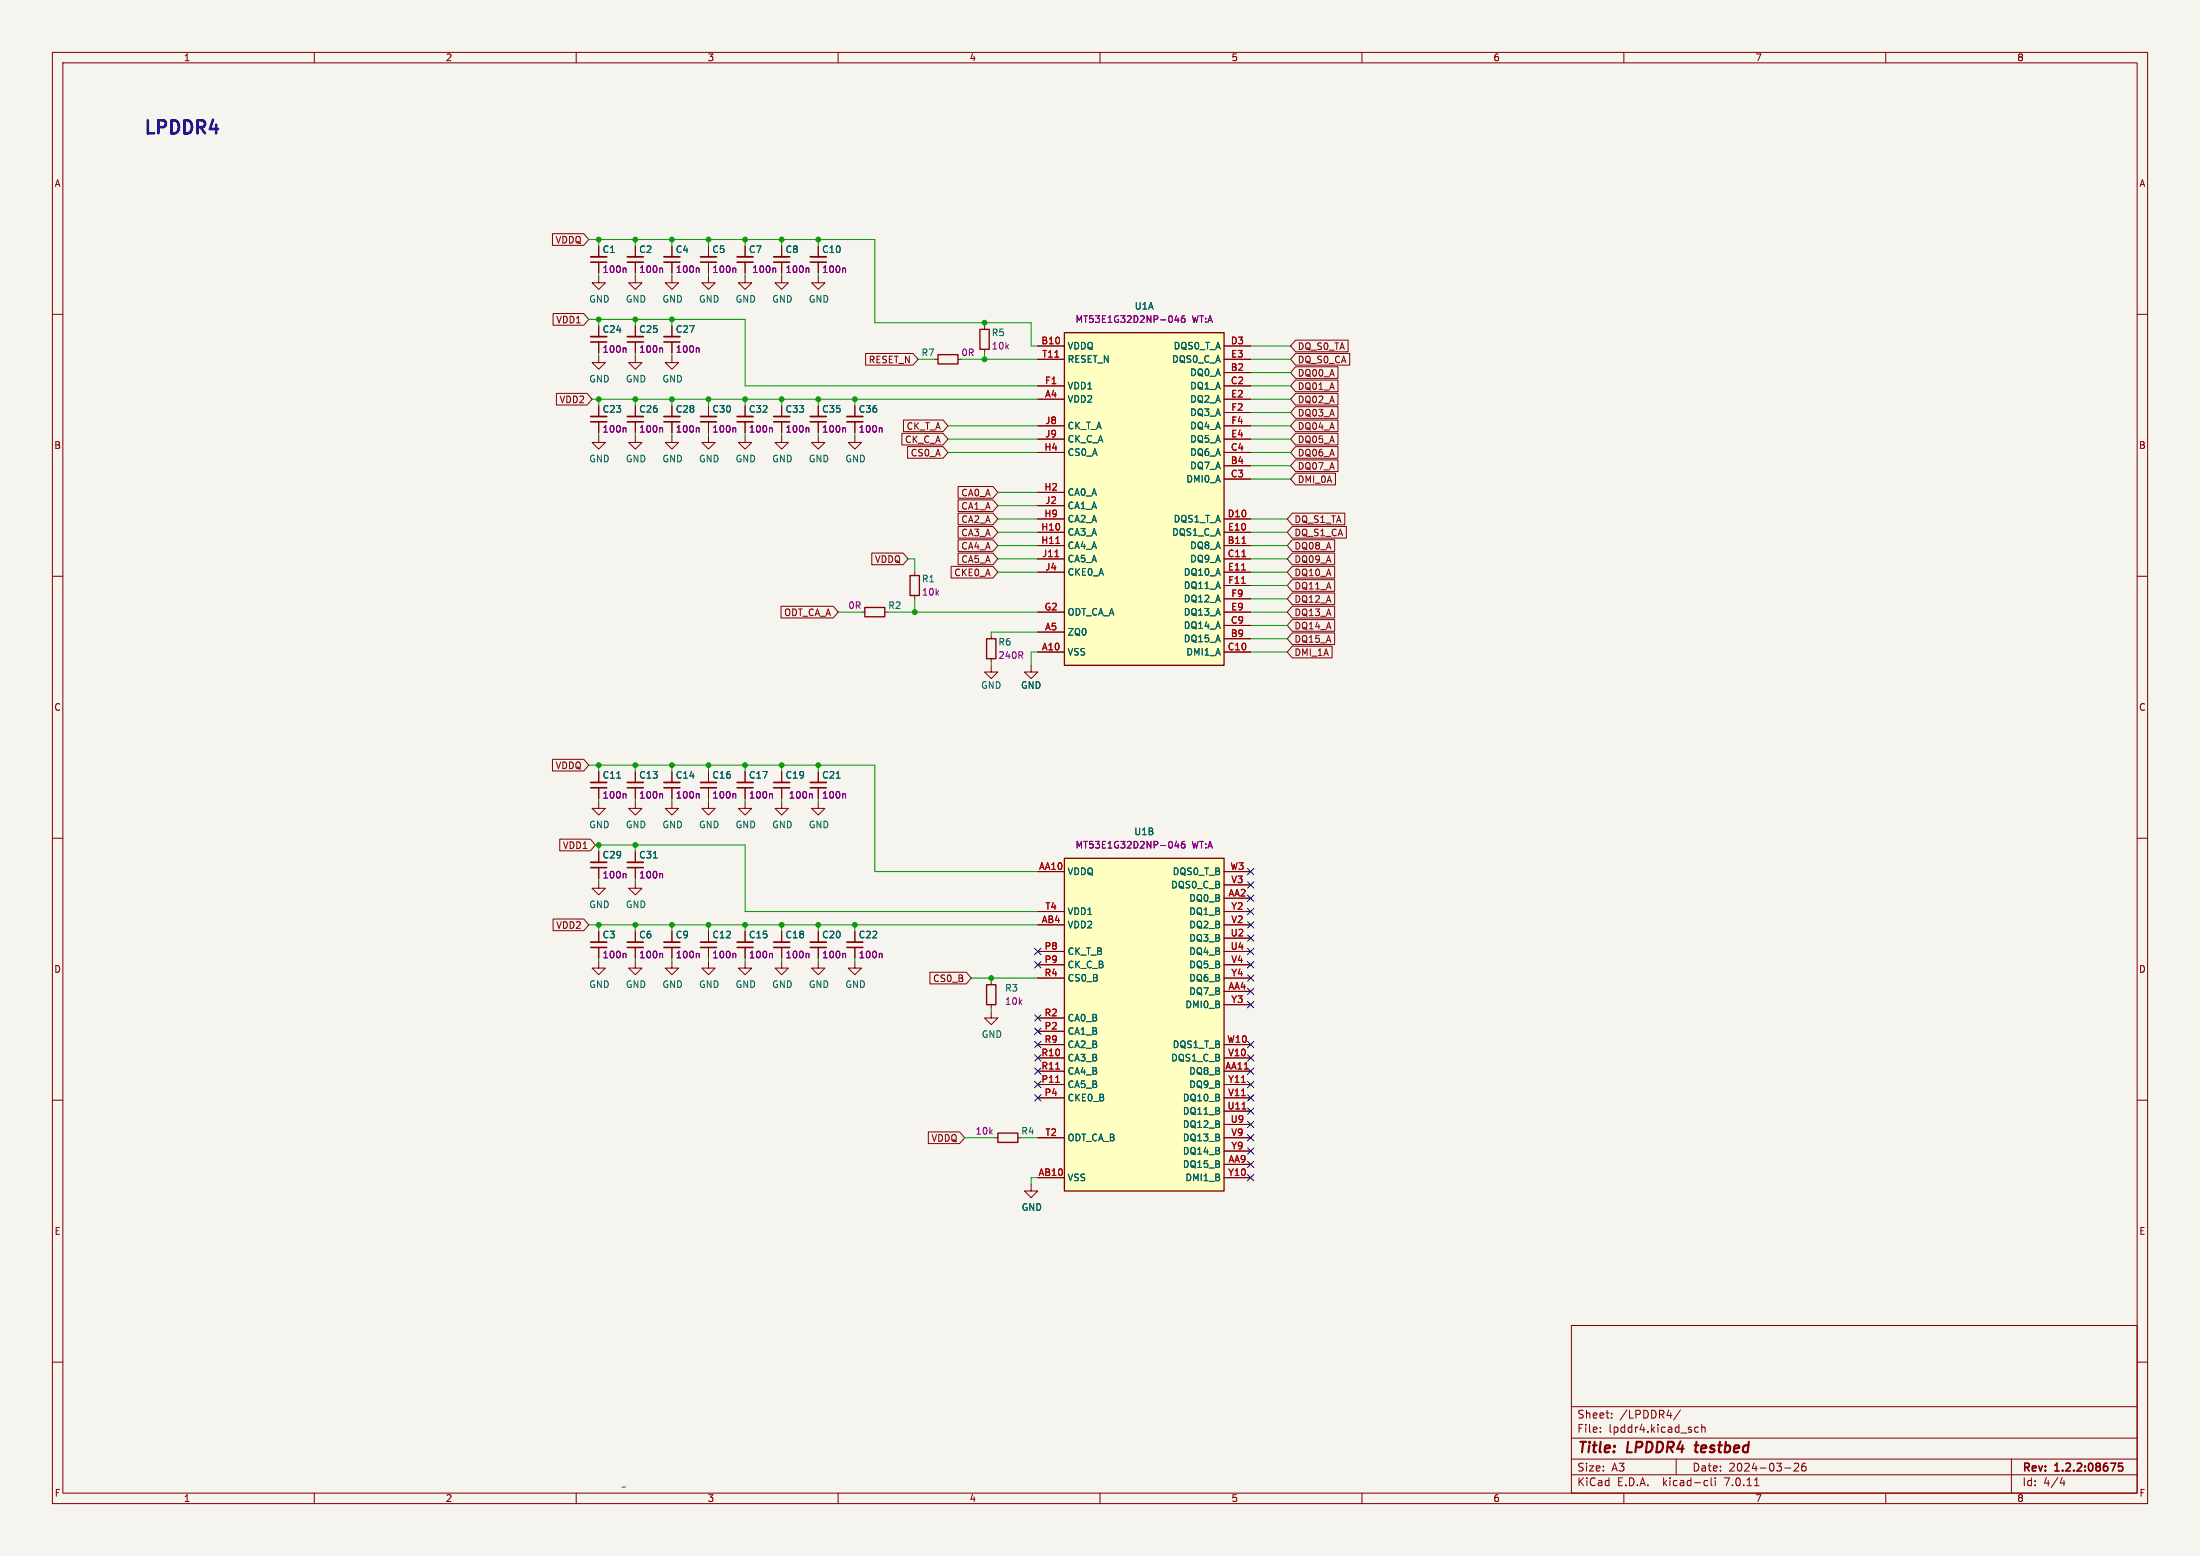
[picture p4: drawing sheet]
<svg xmlns="http://www.w3.org/2000/svg" width="420mm" height="297mm" viewBox="0 0 420 297" stroke-linecap="round" stroke-linejoin="round" font-family="sans-serif">
<path d="M0 0h420v297h-420z" fill="#f5f4ef" stroke="#f5f4ef" stroke-width=".19"/>
<g fill="none" stroke="#840000" stroke-width=".19">
<path d="M10 10h400v277h-400zM12 12h396v273h-396zM60 10v2M110 10v2M160 10v2M210 10v2M260 10v2M310 10v2M360 10v2M10 60h2M105.5 44.6h5.9l1 1.1-1 1.1h-5.9zM105.6 59.8h5.8l1 1.2-1 1.1h-5.8z"/>
<path d="M114.3 52.7v1.3h1.3l-1.3 1.2-1.3-1.2h1.3M114.3 47v2M114.3 50v2.1M121.3 52.7v1.3h1.3l-1.3 1.2-1.3-1.2h1.3M121.3 47v2M121.3 50v2.1M128.3 52.7v1.3h1.2l-1.2 1.2-1.3-1.2h1.3M128.3 47v2M128.3 50v2.1M135.3 52.7v1.3h1.2l-1.2 1.2-1.3-1.2h1.3M135.3 47v2M135.3 50v2.1"/>
<path d="M142.2 52.7v1.3h1.3l-1.3 1.2-1.2-1.2h1.2M142.2 47v2M142.2 50v2.1M149.2 52.7v1.3h1.3l-1.3 1.2-1.2-1.2h1.2M149.2 47v2M149.2 50v2.1M156.2 52.7v1.3h1.3l-1.3 1.2-1.3-1.2h1.3M156.2 47v2M156.2 50v2.1M408 60h2M106.2 75.1h5.9l.9 1.1-.9 1.1h-5.9zM114.3 67.9v1.3h1.3l-1.3 1.3-1.3-1.3h1.3"/>
<path d="M114.3 62.2v2.1M114.3 65.3v2M114.3 77.5v2M121.3 67.9v1.3h1.3l-1.3 1.3-1.3-1.3h1.3M121.3 62.2v2.1M121.3 65.3v2M121.3 77.5v2M128.3 67.9v1.3h1.2l-1.2 1.3-1.3-1.3h1.3M128.3 62.2v2.1M128.3 65.3v2M128.3 77.5v2M135.3 77.5v2"/>
<path d="M142.2 77.5v2M149.2 77.5v2M156.2 77.5v2M163.2 77.5v2M165.2 67.5h9.1l1 1.1-1 1.1h-9.1zM178.4 68.6h.7M182.9 68.6h.6M188 62.2v.7M188 66.7v.6M198.1 68.6h5.1M198.1 76.2h5.1M198.1 66h5.1"/>
<path d="M198.1 73.7h5.1M233.7 68.6h5.1M233.7 76.2h5.1M233.7 66h5.1M233.7 71.1h5.1M233.7 73.7h5.1M233.7 78.7h5.1M247.3 72.5h8.1v2.3h-8.1l-.9-1.1zM247.3 64.9h10.1v2.3h-10.1l-.9-1.2zM247.3 67.5h10.4v2.2h-10.4l-.9-1.1zM247.3 77.6h8.1v2.3h-8.1l-.9-1.2zM247.3 75.1h8.1v2.2h-8.1l-.9-1.1z"/>
<path d="M247.3 70h8.1v2.2h-8.1l-.9-1.1zM114.3 83.2v1.3h1.3l-1.3 1.2-1.3-1.2h1.3M114.3 80.5v2.1M121.3 83.2v1.3h1.3l-1.3 1.2-1.3-1.2h1.3M121.3 80.5v2.1M128.3 83.2v1.3h1.2l-1.2 1.2-1.3-1.2h1.3M128.3 80.5v2.1M135.3 83.2v1.3h1.2l-1.2 1.2-1.3-1.2h1.3M135.3 80.5v2.1M142.2 83.2v1.3h1.3l-1.3 1.2-1.2-1.2h1.2M142.2 80.5v2.1M149.2 83.2v1.3h1.3l-1.3 1.2-1.2-1.2h1.2"/>
<path d="M149.2 80.5v2.1M156.2 83.2v1.3h1.3l-1.3 1.2-1.3-1.2h1.3M156.2 80.5v2.1M163.2 83.2v1.3h1.3l-1.3 1.2-1.3-1.2h1.3M163.2 80.5v2.1M172.2 82.7h7.8l1 1.1-1 1.1h-7.8zM172.5 80.2h7.5l1 1.1-1 1.1h-7.5zM173.3 85.2h6.7l1 1.2-1 1.1h-6.7zM182.9 92.9h6.6l1 1.1-1 1.1h-6.6zM182.9 95.4h6.6l1 1.1-1 1.1h-6.6zM182.9 97.9h6.6l1 1.2-1 1.1h-6.6zM198.1 86.4h5.1"/>
<path d="M198.1 99.1h5.1M198.1 83.8h5.1M198.1 81.3h5.1M198.1 94h5.1M198.1 96.5h5.1M233.7 88.9h5.1M233.7 91.4h5.1M233.7 86.4h5.1M233.7 99.1h5.1M233.7 83.8h5.1M233.7 81.3h5.1M246.7 97.9h10v2.3h-10l-1-1.1z"/>
<path d="M247.3 85.2h8.1v2.3h-8.1l-.9-1.1zM247.3 90.3h7.6v2.3h-7.6l-.9-1.2zM247.3 80.2h8.1v2.2h-8.1l-.9-1.1zM247.3 87.8h8.1v2.2h-8.1l-.9-1.1zM247.3 82.7h8.1v2.2h-8.1l-.9-1.1zM10 110h2M149.1 115.7h10l.9 1.1-.9 1.2h-10zM164.5 116.8h.6M166.4 105.6h6l1 1.1-1 1.1h-6zM168.9 116.8h.6M174.6 109.2v.7M174.6 113.7v.6"/>
<path d="M181.6 108.1h7.9l1 1.1-1 1.1h-7.9zM182.9 105.6h6.6l1 1.1-1 1.1h-6.6zM182.9 100.5h6.6l1 1.1-1 1.1h-6.6zM182.9 103h6.6l1 1.1-1 1.2h-6.6zM198.1 116.8h5.1M198.1 104.1h5.1M198.1 106.7h5.1M198.1 101.6h5.1M198.1 109.2h5.1M233.7 116.8h5.1M233.7 104.1h5.1M233.7 106.7h5.1"/>
<path d="M233.7 119.4h5.1M233.7 101.6h5.1M233.7 109.2h5.1M233.7 111.8h5.1M233.7 114.3h5.1M246.7 115.7h8.1v2.3h-8.1l-1-1.2zM246.7 110.6h8.1v2.3h-8.1l-1-1.1zM246.7 113.2h8.1v2.2h-8.1l-1-1.1zM246.7 118.3h8.1v2.2h-8.1l-1-1.1zM246.7 100.5h10.3v2.2h-10.3l-1-1.1zM246.7 103h8.1v2.3h-8.1l-1-1.2zM246.7 108.1h8.1v2.2h-8.1l-1-1.1z"/>
<path d="M246.7 105.6h8.1v2.2h-8.1l-1-1.1zM408 110h2M189.2 127v1.3h-1.2l1.2 1.2 1.3-1.2h-1.3M189.2 121.3v.6M189.2 125.7v.7M196.8 127v1.3h1.3l-1.3 1.2-1.2-1.2h1.2M198.1 124.5h5.1M198.1 120.7h5.1M233.7 124.5h5.1M233.7 121.9h5.1M246.7 120.8h8.1v2.2h-8.1l-1-1.1zM246.7 123.3h7.6v2.3h-7.6l-1-1.1z"/>
<path d="M10 160h2M105.5 144.9h5.9l1 1.2-1 1.1h-5.9zM114.3 153v1.3h1.3l-1.3 1.3-1.3-1.3h1.3M114.3 147.3v2.1M114.3 150.4v2M121.3 153v1.3h1.3l-1.3 1.3-1.3-1.3h1.3M121.3 147.3v2.1M121.3 150.4v2M128.3 153v1.3h1.2l-1.2 1.3-1.3-1.3h1.3M128.3 147.3v2.1M128.3 150.4v2M135.3 153v1.3h1.2l-1.2 1.3-1.3-1.3h1.3"/>
<path d="M135.3 147.3v2.1M135.3 150.4v2M142.2 153v1.3h1.3l-1.3 1.3-1.2-1.3h1.2M142.2 147.3v2.1M142.2 150.4v2M149.2 153v1.3h1.3l-1.3 1.3-1.2-1.3h1.2M149.2 147.3v2.1M149.2 150.4v2M156.2 153v1.3h1.3l-1.3 1.3-1.3-1.3h1.3M156.2 147.3v2.1M156.2 150.4v2M408 160h2"/>
<path d="M105.6 175.4h5.8l1 1.1-1 1.1h-5.8zM106.9 160.2h5.8l1 1.1-1 1.1h-5.8zM114.3 168.3v1.2h1.3l-1.3 1.3-1.3-1.3h1.3M114.3 162.6v2M114.3 165.6v2M114.3 177.8v2M121.3 168.3v1.2h1.3l-1.3 1.3-1.3-1.3h1.3M121.3 162.6v2M121.3 165.6v2M121.3 177.8v2M128.3 177.8v2M135.3 177.8v2"/>
<path d="M142.2 177.8v2M149.2 177.8v2M156.2 177.8v2M163.2 177.8v2M198.1 166.4h5.1M198.1 176.5h5.1M198.1 174h5.1M233.7 166.4h5.1M233.7 171.5h5.1M233.7 176.5h5.1M233.7 174h5.1M233.7 179.1h5.1"/>
<path d="M233.7 168.9h5.1M114.3 183.5v1.3h1.3l-1.3 1.3-1.3-1.3h1.3M114.3 180.8v2.1M121.3 183.5v1.3h1.3l-1.3 1.3-1.3-1.3h1.3M121.3 180.8v2.1M128.3 183.5v1.3h1.2l-1.2 1.3-1.3-1.3h1.3M128.3 180.8v2.1M135.3 183.5v1.3h1.2l-1.2 1.3-1.3-1.3h1.3M135.3 180.8v2.1M142.2 183.5v1.3h1.3l-1.3 1.3-1.2-1.3h1.2M142.2 180.8v2.1M149.2 183.5v1.3h1.3l-1.3 1.3-1.2-1.3h1.2"/>
<path d="M149.2 180.8v2.1M156.2 183.5v1.3h1.3l-1.3 1.3-1.3-1.3h1.3M156.2 180.8v2.1M163.2 183.5v1.3h1.3l-1.3 1.3-1.3-1.3h1.3M163.2 180.8v2.1M177.5 185.6h7l.9 1.1-.9 1.1h-7zM189.2 193v1.3h1.3l-1.3 1.3-1.2-1.3h1.2M189.2 187.3v.7M189.2 191.8v.6M198.1 196.9h5.1M198.1 181.6h5.1M198.1 184.2h5.1"/>
<path d="M198.1 194.3h5.1M198.1 186.7h5.1M198.1 199.4h5.1M233.7 189.2h5.1M233.7 181.6h5.1M233.7 184.2h5.1M233.7 186.7h5.1M233.7 199.4h5.1M233.7 191.8h5.1M10 210h2M177.2 216.1h6l.9 1.1-.9 1.1h-6zM189.9 217.2h.6"/>
<path d="M194.3 217.2h.6M198.1 217.2h5.1M198.1 204.5h5.1M198.1 207h5.1M198.1 209.6h5.1M198.1 201.9h5.1M233.7 217.2h5.1M233.7 204.5h5.1M233.7 207h5.1M233.7 209.6h5.1M233.7 201.9h5.1M233.7 212.1h5.1"/>
<path d="M233.7 214.6h5.1M233.7 219.7h5.1M408 210h2M196.8 226.1v1.2h1.3l-1.3 1.3-1.2-1.3h1.2M198.1 224.8h5.1M233.7 222.2h5.1M233.7 224.8h5.1M10 260h2M300 253h108v32h-108zM408 260h2M300 278.5h108M300 274.5h108"/>
<path d="M300 268.5h108M305.5 273.2v.2M305.5 272.5v.1M307.7 270.5v.2M307.7 269.8v.1M320 278.5v3M320.8 269.1l-1.3 1.9M324.2 272.5l-.4-.1-.3 .3 .2 .6h.5M324.9 272.5l.2-.1 .3 .1 .1 .9M324.9 271.9v1.5M342.5 279.4l.6-.1 .2 .1 .1 .3-1 1.1h1M344.7 279.3a.59 .59 0 0 0-.8 .6v.6l.2 .2 .4 .1 .2-.2 .1-.5-.1-.2h-.5l-.3 .2"/>
<path d="M384 278.5v6.5M60 285v2M110 285v2M160 285v2M210 285v2M260 285v2M300 281.5h108M310 285v2M325.6 282.6l.4 .1M326 283.5l-.4 .1M326.7 282.1v1.3l.2 .2M327.4 282.1v.1"/>
<path d="M327.4 282.6v1M334.9 283.6h.9M340.7 280.2h1.2M360 285v2M393.7 282l-.4 1.1h.9M394 282.6v1"/>
</g>
<g fill="none" stroke="#840000" stroke-width=".3">
<path d="M112.8 50h3M119.8 50h3M126.7 50h3.1M133.7 50h3.1M140.7 50h3.1M147.7 50h3M154.7 50h3M112.8 65.3h3M119.8 65.3h3M126.7 65.3h3.1M112.8 80.5h3M119.8 80.5h3"/>
<path d="M126.7 80.5h3.1M133.7 80.5h3.1M140.7 80.5h3.1M147.7 80.5h3M154.7 80.5h3M161.7 80.5h3M112.8 150.4h3M119.8 150.4h3M126.7 150.4h3.1M133.7 150.4h3.1M140.7 150.4h3.1M147.7 150.4h3"/>
<path d="M154.7 150.4h3M112.8 165.6h3M119.8 165.6h3M112.8 180.8h3M119.8 180.8h3M126.7 180.8h3.1M133.7 180.8h3.1M140.7 180.8h3.1M147.7 180.8h3M154.7 180.8h3M161.7 180.8h3M405.2 279.3h-.7l-.1 .7 .2-.1h.5l.2 .2-.1 .5-.2 .2-.6-.2"/>
</g>
<path d="M323.5 275.9h.8M323.9 275.2l-.2 1.7 .2 .3" fill="none" stroke="#840000" stroke-width=".4"/>
<g fill="none" stroke="#840000" stroke-width=".33">
<path d="M112.8 49h3M119.8 49h3M126.7 49h3.1M133.7 49h3.1M140.7 49h3.1M147.7 49h3M154.7 49h3M112.8 64.3h3M112.8 79.5h3M119.8 64.3h3M119.8 79.5h3M126.7 64.3h3.1"/>
<path d="M126.7 79.5h3.1M133.7 79.5h3.1M140.7 79.5h3.1M147.7 79.5h3M154.7 79.5h3M161.7 79.5h3M112.8 149.4h3M119.8 149.4h3M126.7 149.4h3.1M133.7 149.4h3.1M140.7 149.4h3.1M147.7 149.4h3"/>
<path d="M154.7 149.4h3M112.8 179.8h3M112.8 164.6h3M119.8 179.8h3M119.8 164.6h3M126.7 179.8h3.1M133.7 179.8h3.1M140.7 179.8h3.1M147.7 179.8h3M154.7 179.8h3M161.7 179.8h3"/>
</g>
<g fill="none" stroke="#840084" stroke-width=".19">
<path d="M119.3 51.2l.2 .1v.7M126.3 51.2l.2 .1v.7M133.3 51.2l.2 .1v.7M140.3 51.2l.2 .1v.7M147.9 51.2l.2 .1v.7M154.3 51.2l.1 .1v.7M161.2 51.2l.2 .1v.7M119.3 66.4l.2 .2v.7M126.3 66.4l.2 .2v.7M133.3 66.4l.2 .2v.7M224.6 60.2l-.3 .9h.8M224.9 60.7v.8"/>
<path d="M226.1 60.3h-.3a.86 .86 0 0 0 0 1.2l.4-.1v-.4l-.2-.2h-.4l-.1 .2M119.3 81.6l.2 .2v.7M126.3 81.6l.2 .2v.7M133.3 81.6l.2 .2v.7M140.3 81.6l.2 .2v.7M147.3 81.6l.1 .2v.7M154.3 81.6l.1 .2v.7M161.2 81.6l.2 .2v.7M168.2 81.6l.2 .2v.7M119.3 151.5l.2 .2v.6M126.3 151.5l.2 .2v.6M133.3 151.5l.2 .2v.6"/>
<path d="M140.3 151.5l.2 .2v.6M147.3 151.5l.1 .2v.6M154.9 151.5l.2 .2v.6M161.2 151.5l.2 .2v.6M119.3 166.7l.2 .2v.7M126.3 166.7l.2 .2v.7M224.6 160.5l-.3 .9h.8M224.9 161v.9M226.1 160.6l-.3 .1a.86 .86 0 0 0 0 1.2l.4-.2v-.4l-.2-.2h-.2l-.3 .2M119.3 182l.2 .2v.6M126.3 182l.2 .2v.6M133.3 182l.2 .2v.6"/>
<path d="M140.3 182l.2 .2v.6M147.3 182l.1 .2v.6M154.3 182l.1 .2v.6M161.2 182l.2 .2v.6M168.2 182l.2 .2v.6"/>
</g>
<path d="M117.8 148.5h.7M159.7 148.5h.7M124.7 163.8h.8" fill="none" stroke="#006464" stroke-width=".19"/>
<path d="M179.1 67.7h3.8v1.8h-3.8zM187.1 62.9h1.7v3.8h-1.7zM203.2 63.5h30.5v63.5h-30.5zM165.1 116h3.8v1.7h-3.8zM173.7 109.9h1.8v3.8h-1.8zM188.3 121.9h1.8v3.8h-1.8zM203.2 163.8h30.5v63.5h-30.5zM188.3 188h1.8v3.8h-1.8zM190.5 216.3h3.8v1.8h-3.8z" fill="none" stroke="#840000" stroke-width=".25"/>
<g fill="#ffffc2" stroke="#ffffc2" stroke-width=".19">
<path d="M203.2 163.8h30.5v63.5h-30.5z"/>
<path d="M203.2 63.5h30.5v63.5h-30.5z"/>
</g>
<path d="M201.4 106.3h.7M201.6 103.7h.7M237 111.3h.7M237 108.8h.8M237.1 103.7h.7M237.1 106.3h.7M201.5 206.6h.8M201.5 204.1h.8M237.1 211.7h.8" fill="none" stroke="#a90000" stroke-width=".19"/>
<path d="M118.7 283.8h.7" fill="none" stroke="#0000c2" stroke-width=".19"/>
<g fill="none" stroke="#009600" stroke-width=".19">
<path d="M112.4 45.7h54.6v15.9h29.8v4.4h1.3M114.3 45.7v1.3M114.3 52.1v.6M121.3 45.7v1.3M121.3 52.1v.6M128.3 45.7v1.3M128.3 52.1v.6M135.3 45.7v1.3M135.3 52.1v.6M142.2 45.7v1.3M142.2 52.1v.6M149.2 45.7v1.3"/>
<path d="M149.2 52.1v.6M156.2 45.7v1.3M156.2 52.1v.6M112.4 61h29.8v12.7h55.9M113 76.2h85.1M114.3 61v1.2M114.3 67.3v.6M114.3 76.2v1.3M121.3 61v1.2M121.3 67.3v.6M121.3 76.2v1.3M128.3 61v1.2"/>
<path d="M128.3 67.3v.6M128.3 76.2v1.3M135.3 76.2v1.3M142.2 76.2v1.3M149.2 76.2v1.3M156.2 76.2v1.3M163.2 76.2v1.3M175.3 68.6h3.1M183.5 68.6h14.6M188 61.6v.6M188 67.3v1.3M238.8 76.2h7.6"/>
<path d="M238.8 73.7h7.6M238.8 78.7h7.6M238.8 68.6h7.6M238.8 66h7.6M238.8 71.1h7.6M114.3 82.6v.6M121.3 82.6v.6M128.3 82.6v.6M135.3 82.6v.6M142.2 82.6v.6M149.2 82.6v.6M156.2 82.6v.6"/>
<path d="M163.2 82.6v.6M181 83.8h17.1M181 86.4h17.1M181 81.3h17.1M190.5 99.1h7.6M190.5 94h7.6M190.5 96.5h7.6M238.8 91.4h7.6M238.8 99.1h6.9M238.8 83.8h7.6M238.8 88.9h7.6M238.8 86.4h7.6"/>
<path d="M238.8 81.3h7.6M160 116.8h4.5M169.5 116.8h28.6M173.4 106.7h1.2v2.5M174.6 114.3v2.5M190.5 104.1h7.6M190.5 101.6h7.6M190.5 106.7h7.6M190.5 109.2h7.6M238.8 104.1h6.9M238.8 101.6h6.9M238.8 106.7h6.9"/>
<path d="M238.8 116.8h6.9M238.8 109.2h6.9M238.8 119.4h6.9M238.8 114.3h6.9M238.8 111.8h6.9M189.2 126.4v.6M198.1 124.5h-1.3v2.5M198.1 120.7h-8.9v.6M238.8 124.5h6.9M238.8 121.9h6.9M112.4 146.1h54.6v20.3h31.1M114.3 146.1v1.2"/>
<path d="M114.3 152.4v.6M121.3 146.1v1.2M121.3 152.4v.6M128.3 146.1v1.2M128.3 152.4v.6M135.3 146.1v1.2M135.3 152.4v.6M142.2 146.1v1.2M142.2 152.4v.6M149.2 146.1v1.2M149.2 152.4v.6M156.2 146.1v1.2"/>
<path d="M156.2 152.4v.6M112.4 176.5h85.7M113.7 161.3h28.5v12.7h55.9M114.3 161.3v1.3M114.3 167.6v.7M114.3 176.5v1.3M121.3 161.3v1.3M121.3 167.6v.7M121.3 176.5v1.3M128.3 176.5v1.3M135.3 176.5v1.3M142.2 176.5v1.3"/>
<path d="M149.2 176.5v1.3M156.2 176.5v1.3M163.2 176.5v1.3M114.3 182.9v.6M121.3 182.9v.6M128.3 182.9v.6M135.3 182.9v.6M142.2 182.9v.6M149.2 182.9v.6M156.2 182.9v.6M163.2 182.9v.6M185.4 186.7h12.7"/>
<path d="M189.2 186.7v.6M189.2 192.4v.6M184.1 217.2h5.8M194.9 217.2h3.2M198.1 224.8h-1.3v1.3"/>
</g>
<g fill="none" stroke="#000084" stroke-width=".19">
<path d="M238.2 165.8l1.2 1.2M238.2 178.5l1.2 1.2M238.2 173.4l1.2 1.2M238.2 168.3l1.2 1.2M238.2 175.9l1.2 1.2M238.2 170.8l1.2 1.3M239.4 168.3l-1.2 1.2M239.4 165.8l-1.2 1.2M239.4 178.5l-1.2 1.2M239.4 173.4l-1.2 1.2M239.4 175.9l-1.2 1.2M239.4 170.8l-1.2 1.3"/>
<path d="M197.5 198.8l1.2 1.2M197.5 183.5l1.2 1.3M197.5 181l1.2 1.2M197.5 196.2l1.2 1.3M197.5 193.7l1.2 1.2M198.7 198.8l-1.2 1.2M198.7 183.5l-1.2 1.3M198.7 181l-1.2 1.2M198.7 196.2l-1.2 1.3M198.7 193.7l-1.2 1.2M238.2 183.5l1.2 1.3M238.2 186.1l1.2 1.2"/>
<path d="M238.2 188.6l1.2 1.2M238.2 198.8l1.2 1.2M238.2 181l1.2 1.2M238.2 191.2l1.2 1.2M239.4 183.5l-1.2 1.3M239.4 186.1l-1.2 1.2M239.4 188.6l-1.2 1.2M239.4 198.8l-1.2 1.2M239.4 181l-1.2 1.2M239.4 191.2l-1.2 1.2M197.5 203.9l1.2 1.2M197.5 206.4l1.2 1.2"/>
<path d="M197.5 208.9l1.2 1.3M197.5 201.3l1.2 1.2M198.7 203.9l-1.2 1.2M198.7 206.4l-1.2 1.2M198.7 208.9l-1.2 1.3M198.7 201.3l-1.2 1.2M238.2 216.6l1.2 1.2M238.2 214l1.2 1.2M238.2 211.5l1.2 1.2M238.2 219.1l1.2 1.2M238.2 203.9l1.2 1.2M238.2 208.9l1.2 1.3"/>
<path d="M238.2 206.4l1.2 1.2M238.2 201.3l1.2 1.2M239.4 216.6l-1.2 1.2M239.4 214l-1.2 1.2M239.4 211.5l-1.2 1.2M239.4 219.1l-1.2 1.2M239.4 203.9l-1.2 1.2M239.4 208.9l-1.2 1.3M239.4 206.4l-1.2 1.2M239.4 201.3l-1.2 1.2M238.2 221.6l1.2 1.3M238.2 224.2l1.2 1.2"/>
<path d="M239.4 221.6l-1.2 1.3M239.4 224.2l-1.2 1.2"/>
</g>
<g fill="#009600" stroke="#009600" stroke-width=".19">
<circle cx="142.2" cy="176.5" r=".46"/>
<circle cx="135.3" cy="176.5" r=".46"/>
<circle cx="128.3" cy="176.5" r=".46"/>
<circle cx="114.3" cy="176.5" r=".46"/>
<circle cx="121.3" cy="176.5" r=".46"/>
<circle cx="114.3" cy="161.3" r=".46"/>
<circle cx="121.3" cy="161.3" r=".46"/>
<circle cx="114.3" cy="146.1" r=".46"/>
<circle cx="121.3" cy="146.1" r=".46"/>
<circle cx="128.3" cy="146.1" r=".46"/>
<circle cx="135.3" cy="146.1" r=".46"/>
<circle cx="142.2" cy="146.1" r=".46"/>
<circle cx="149.2" cy="146.1" r=".46"/>
<circle cx="156.2" cy="146.1" r=".46"/>
<circle cx="149.2" cy="176.5" r=".46"/>
<circle cx="156.2" cy="176.5" r=".46"/>
<circle cx="163.2" cy="176.5" r=".46"/>
<circle cx="189.2" cy="186.7" r=".46"/>
<circle cx="121.3" cy="61" r=".46"/>
<circle cx="114.3" cy="61" r=".46"/>
<circle cx="114.3" cy="45.7" r=".46"/>
<circle cx="114.3" cy="76.2" r=".46"/>
<circle cx="156.2" cy="76.2" r=".46"/>
<circle cx="135.3" cy="76.2" r=".46"/>
<circle cx="142.2" cy="45.7" r=".46"/>
<circle cx="188" cy="68.6" r=".46"/>
<circle cx="188" cy="61.6" r=".46"/>
<circle cx="156.2" cy="45.7" r=".46"/>
<circle cx="163.2" cy="76.2" r=".46"/>
<circle cx="149.2" cy="45.7" r=".46"/>
<circle cx="121.3" cy="76.2" r=".46"/>
<circle cx="174.6" cy="116.8" r=".46"/>
<circle cx="149.2" cy="76.2" r=".46"/>
<circle cx="142.2" cy="76.2" r=".46"/>
<circle cx="121.3" cy="45.7" r=".46"/>
<circle cx="128.3" cy="45.7" r=".46"/>
<circle cx="128.3" cy="61" r=".46"/>
<circle cx="128.3" cy="76.2" r=".46"/>
<circle cx="135.3" cy="45.7" r=".46"/>
</g>
<text font-size="3.5" fill="#0000c2" x="27.3" y="25.8">LPDDR4</text>
<g font-size="2.8" fill="#840000">
<text x="301" y="277.9">Title:</text>
<text x="310.6" y="277.9">LPDDR4</text>
<text x="324.5" y="277.9">testbed</text>
</g>
<g font-size="2.1" fill="#840000">
<text x="301" y="273.7">File:</text>
<text x="301" y="271">Sheet:</text>
<text x="307.1" y="273.7">lpddr4.kicad_sch</text>
<text x="309.2" y="271">/LPDDR4/</text>
<text x="301" y="281.1">Size:</text>
<text x="307.6" y="281.1">A3</text>
<text x="323" y="281.1">Date:</text>
<text x="330" y="281.1">2024-03-26</text>
<text x="386" y="281.3">Rev:</text>
<text x="392.4" y="281.3">1.2.2:08675</text>
<text x="301" y="283.9">KiCad</text>
<text x="308.7" y="283.9">E.D.A.</text>
<text x="317.6" y="283.9">kicad-cli</text>
<text x="329.5" y="283.9">7.0.11</text>
<text x="386" y="283.9">Id:</text>
<text x="390.1" y="283.9">4/4</text>
</g>
<g font-size="1.8" fill="#840000">
<text x="35" y="11.9">1</text>
<text x="85" y="11.9">2</text>
<text x="135" y="11.9">3</text>
<text x="185" y="11.9">4</text>
<text x="235" y="11.9">5</text>
<text x="285" y="11.9">6</text>
<text x="335" y="11.9">7</text>
<text x="385" y="11.9">8</text>
<text x="10.3" y="35.9">A</text>
<text x="408.3" y="35.9">A</text>
<text x="106" y="46.7">VDDQ</text>
<text x="106.1" y="61.9">VDD1</text>
<text x="165.7" y="69.5">RESET_N</text>
<text x="247.6" y="67">DQ_S0_TA</text>
<text x="247.6" y="69.5">DQ_S0_CA</text>
<text x="106.7" y="77.2">VDD2</text>
<text x="247.6" y="74.6">DQ01_A</text>
<text x="247.6" y="77.2">DQ02_A</text>
<text x="247.6" y="72.1">DQ00_A</text>
<text x="173" y="82.2">CK_T_A</text>
<text x="247.6" y="79.7">DQ03_A</text>
<text x="247.6" y="82.2">DQ04_A</text>
<text x="10.3" y="85.9">B</text>
<text x="172.7" y="84.8">CK_C_A</text>
<text x="173.8" y="87.3">CS0_A</text>
<text x="247.6" y="87.3">DQ06_A</text>
<text x="247.6" y="89.9">DQ07_A</text>
<text x="247.6" y="84.8">DQ05_A</text>
<text x="408.2" y="85.9">B</text>
<text x="183.4" y="94.9">CA0_A</text>
<text x="247.6" y="92.4">DMI_0A</text>
<text x="183.4" y="97.5">CA1_A</text>
<text x="183.4" y="100">CA2_A</text>
<text x="247" y="100">DQ_S1_TA</text>
<text x="166.9" y="107.6">VDDQ</text>
<text x="183.4" y="107.6">CA5_A</text>
<text x="183.4" y="102.6">CA3_A</text>
<text x="183.4" y="105.1">CA4_A</text>
<text x="247" y="102.6">DQ_S1_CA</text>
<text x="247" y="105.1">DQ08_A</text>
<text x="247" y="107.6">DQ09_A</text>
<text x="182.1" y="110.2">CKE0_A</text>
<text x="247" y="112.7">DQ11_A</text>
<text x="247" y="110.2">DQ10_A</text>
<text x="149.6" y="117.8">ODT_CA_A</text>
<text x="247" y="117.8">DQ13_A</text>
<text x="247" y="115.3">DQ12_A</text>
<text x="247" y="122.9">DQ15_A</text>
<text x="247" y="120.3">DQ14_A</text>
<text x="247" y="125.4">DMI_1A</text>
<text x="10.3" y="135.9">C</text>
<text x="408.2" y="135.9">C</text>
<text x="106" y="147">VDDQ</text>
<text x="107.4" y="162.2">VDD1</text>
<text x="106.1" y="177.5">VDD2</text>
<text x="10.3" y="185.9">D</text>
<text x="408.2" y="185.9">D</text>
<text x="178" y="187.6">CS0_B</text>
<text x="177.7" y="218.1">VDDQ</text>
<text x="10.3" y="235.9">E</text>
<text x="408.3" y="235.9">E</text>
<text x="10.3" y="285.9">F</text>
<text x="35" y="286.9">1</text>
<text x="85" y="286.9">2</text>
<text x="135" y="286.9">3</text>
<text x="185" y="286.9">4</text>
<text x="235" y="286.9">5</text>
<text x="285" y="286.9">6</text>
<text x="335" y="286.9">7</text>
<text x="385" y="286.9">8</text>
<text x="408.3" y="285.9">F</text>
</g>
<g font-size="1.8" fill="#006464">
<text x="114.9" y="48.5">C1</text>
<text x="121.9" y="48.5">C2</text>
<text x="128.9" y="48.5">C4</text>
<text x="135.9" y="48.5">C5</text>
<text x="142.9" y="48.5">C7</text>
<text x="149.9" y="48.5">C8</text>
<text x="156.8" y="48.5">C10</text>
<text x="112.4" y="58">GND</text>
<text x="119.4" y="58">GND</text>
<text x="126.4" y="58">GND</text>
<text x="133.3" y="58">GND</text>
<text x="140.3" y="58">GND</text>
<text x="147.3" y="58">GND</text>
<text x="154.3" y="58">GND</text>
<text x="216.5" y="59.3">U1A</text>
<text x="114.9" y="63.7">C24</text>
<text x="121.9" y="63.7">C25</text>
<text x="128.9" y="63.7">C27</text>
<text x="189.2" y="64.4">R5</text>
<text x="175.8" y="68.2">R7</text>
<text x="203.7" y="66.9">VDDQ</text>
<text x="203.7" y="69.4">RESET_N</text>
<text x="223.7" y="69.4">DQS0_C_A</text>
<text x="224" y="66.9">DQS0_T_A</text>
<text x="227.1" y="72">DQ0_A</text>
<text x="112.4" y="73.2">GND</text>
<text x="119.4" y="73.2">GND</text>
<text x="126.4" y="73.2">GND</text>
<text x="203.7" y="77.1">VDD2</text>
<text x="203.7" y="74.5">VDD1</text>
<text x="227.1" y="74.5">DQ1_A</text>
<text x="227.1" y="77.1">DQ2_A</text>
<text x="114.9" y="79">C23</text>
<text x="121.9" y="79">C26</text>
<text x="128.9" y="79">C28</text>
<text x="135.9" y="79">C30</text>
<text x="142.9" y="79">C32</text>
<text x="149.9" y="79">C33</text>
<text x="156.8" y="79">C35</text>
<text x="163.8" y="79">C36</text>
<text x="203.7" y="82.1">CK_T_A</text>
<text x="227.1" y="79.6">DQ3_A</text>
<text x="227.1" y="82.1">DQ4_A</text>
<text x="112.4" y="88.4">GND</text>
<text x="119.4" y="88.4">GND</text>
<text x="126.4" y="88.4">GND</text>
<text x="133.3" y="88.4">GND</text>
<text x="140.3" y="88.4">GND</text>
<text x="147.3" y="88.4">GND</text>
<text x="154.3" y="88.4">GND</text>
<text x="161.3" y="88.4">GND</text>
<text x="203.7" y="87.2">CS0_A</text>
<text x="203.7" y="84.7">CK_C_A</text>
<text x="227.1" y="89.8">DQ7_A</text>
<text x="227.1" y="87.2">DQ6_A</text>
<text x="227.1" y="84.7">DQ5_A</text>
<text x="203.7" y="94.8">CA0_A</text>
<text x="226.4" y="92.3">DMI0_A</text>
<text x="203.7" y="99.9">CA2_A</text>
<text x="203.7" y="97.4">CA1_A</text>
<text x="224" y="99.9">DQS1_T_A</text>
<text x="203.7" y="102.5">CA3_A</text>
<text x="203.7" y="105">CA4_A</text>
<text x="203.7" y="107.5">CA5_A</text>
<text x="223.7" y="102.5">DQS1_C_A</text>
<text x="227.1" y="105">DQ8_A</text>
<text x="227.1" y="107.5">DQ9_A</text>
<text x="175.9" y="111.4">R1</text>
<text x="203.7" y="110.1">CKE0_A</text>
<text x="225.9" y="110.1">DQ10_A</text>
<text x="225.9" y="112.6">DQ11_A</text>
<text x="169.5" y="116.4">R2</text>
<text x="203.7" y="117.7">ODT_CA_A</text>
<text x="225.9" y="117.7">DQ13_A</text>
<text x="225.9" y="115.2">DQ12_A</text>
<text x="190.5" y="123.4">R6</text>
<text x="203.7" y="125.3">VSS</text>
<text x="203.7" y="121.5">ZQ0</text>
<text x="225.9" y="122.8">DQ15_A</text>
<text x="225.9" y="120.2">DQ14_A</text>
<text x="226.4" y="125.3">DMI1_A</text>
<text x="187.2" y="131.7">GND</text>
<text x="194.8" y="131.7">GND</text>
<text x="114.9" y="148.8">C11</text>
<text x="121.9" y="148.8">C13</text>
<text x="128.9" y="148.8">C14</text>
<text x="135.9" y="148.8">C16</text>
<text x="142.9" y="148.8">C17</text>
<text x="149.9" y="148.8">C19</text>
<text x="156.8" y="148.8">C21</text>
<text x="112.4" y="158.3">GND</text>
<text x="119.4" y="158.3">GND</text>
<text x="126.4" y="158.3">GND</text>
<text x="133.3" y="158.3">GND</text>
<text x="140.3" y="158.3">GND</text>
<text x="147.3" y="158.3">GND</text>
<text x="154.3" y="158.3">GND</text>
<text x="216.4" y="159.6">U1B</text>
<text x="114.9" y="164.1">C29</text>
<text x="121.9" y="164.1">C31</text>
<text x="203.7" y="167.2">VDDQ</text>
<text x="223.8" y="167.2">DQS0_T_B</text>
<text x="112.4" y="173.5">GND</text>
<text x="119.4" y="173.5">GND</text>
<text x="223.5" y="169.8">DQS0_C_B</text>
<text x="226.9" y="172.3">DQ0_B</text>
<text x="114.9" y="179.3">C3</text>
<text x="121.9" y="179.3">C6</text>
<text x="128.9" y="179.3">C9</text>
<text x="135.9" y="179.3">C12</text>
<text x="142.9" y="179.3">C15</text>
<text x="149.9" y="179.3">C18</text>
<text x="156.8" y="179.3">C20</text>
<text x="163.8" y="179.3">C22</text>
<text x="203.7" y="177.4">VDD2</text>
<text x="203.7" y="174.9">VDD1</text>
<text x="226.9" y="179.9">DQ3_B</text>
<text x="226.9" y="177.4">DQ2_B</text>
<text x="226.9" y="174.9">DQ1_B</text>
<text x="203.7" y="182.5">CK_T_B</text>
<text x="203.7" y="185">CK_C_B</text>
<text x="226.9" y="182.5">DQ4_B</text>
<text x="226.9" y="185">DQ5_B</text>
<text x="112.4" y="188.8">GND</text>
<text x="119.4" y="188.8">GND</text>
<text x="126.4" y="188.8">GND</text>
<text x="133.3" y="188.8">GND</text>
<text x="140.3" y="188.8">GND</text>
<text x="147.3" y="188.8">GND</text>
<text x="154.3" y="188.8">GND</text>
<text x="161.3" y="188.8">GND</text>
<text x="191.8" y="189.5">R3</text>
<text x="203.7" y="187.6">CS0_B</text>
<text x="226.9" y="190.1">DQ7_B</text>
<text x="226.9" y="187.6">DQ6_B</text>
<text x="203.7" y="197.7">CA1_B</text>
<text x="203.7" y="195.2">CA0_B</text>
<text x="226.2" y="192.6">DMI0_B</text>
<text x="187.3" y="198.3">GND</text>
<text x="203.7" y="202.8">CA3_B</text>
<text x="203.7" y="200.3">CA2_B</text>
<text x="223.5" y="202.8">DQS1_C_B</text>
<text x="223.8" y="200.3">DQS1_T_B</text>
<text x="203.7" y="207.9">CA5_B</text>
<text x="203.7" y="205.3">CA4_B</text>
<text x="226.9" y="205.3">DQ8_B</text>
<text x="226.9" y="207.9">DQ9_B</text>
<text x="203.7" y="210.4">CKE0_B</text>
<text x="225.7" y="213">DQ11_B</text>
<text x="225.7" y="215.5">DQ12_B</text>
<text x="225.7" y="210.4">DQ10_B</text>
<text x="194.9" y="216.8">R4</text>
<text x="203.7" y="218">ODT_CA_B</text>
<text x="225.7" y="218">DQ13_B</text>
<text x="225.7" y="220.6">DQ14_B</text>
<text x="203.7" y="225.7">VSS</text>
<text x="225.7" y="223.1">DQ15_B</text>
<text x="226.2" y="225.7">DMI1_B</text>
<text x="194.9" y="231.3">GND</text>
</g>
<g font-size="1.8" fill="#840084">
<text x="114.9" y="52.3">100n</text>
<text x="121.9" y="52.3">100n</text>
<text x="128.9" y="52.3">100n</text>
<text x="135.9" y="52.3">100n</text>
<text x="143.5" y="52.3">100n</text>
<text x="149.9" y="52.3">100n</text>
<text x="156.8" y="52.3">100n</text>
<text x="205.2" y="61.8">MT53E1G32D2NP-046</text>
<text x="227.5" y="61.8">WT:A</text>
<text x="114.9" y="67.5">100n</text>
<text x="121.9" y="67.5">100n</text>
<text x="128.9" y="67.5">100n</text>
<text x="183.4" y="68.2">0R</text>
<text x="189.2" y="66.9">10k</text>
<text x="114.9" y="82.8">100n</text>
<text x="121.9" y="82.8">100n</text>
<text x="128.9" y="82.8">100n</text>
<text x="135.9" y="82.8">100n</text>
<text x="142.9" y="82.8">100n</text>
<text x="149.9" y="82.8">100n</text>
<text x="156.8" y="82.8">100n</text>
<text x="163.8" y="82.8">100n</text>
<text x="175.9" y="113.9">10k</text>
<text x="161.9" y="116.4">0R</text>
<text x="190.5" y="126">240R</text>
<text x="114.9" y="152.6">100n</text>
<text x="121.9" y="152.6">100n</text>
<text x="128.9" y="152.6">100n</text>
<text x="135.9" y="152.6">100n</text>
<text x="142.9" y="152.6">100n</text>
<text x="150.5" y="152.6">100n</text>
<text x="156.8" y="152.6">100n</text>
<text x="114.9" y="167.9">100n</text>
<text x="121.9" y="167.9">100n</text>
<text x="205.2" y="162.2">MT53E1G32D2NP-046</text>
<text x="227.5" y="162.2">WT:A</text>
<text x="114.9" y="183.1">100n</text>
<text x="121.9" y="183.1">100n</text>
<text x="128.9" y="183.1">100n</text>
<text x="135.9" y="183.1">100n</text>
<text x="142.9" y="183.1">100n</text>
<text x="149.9" y="183.1">100n</text>
<text x="156.8" y="183.1">100n</text>
<text x="163.8" y="183.1">100n</text>
<text x="191.8" y="192">10k</text>
<text x="186.1" y="216.8">10k</text>
</g>
<g font-size="1.8" fill="#a90000">
<text x="198.7" y="65.8">B10</text>
<text x="234.9" y="65.8">D3</text>
<text x="198.9" y="68.3">T11</text>
<text x="234.9" y="70.9">B2</text>
<text x="234.9" y="68.3">E3</text>
<text x="199.4" y="75.9">A4</text>
<text x="199.4" y="73.4">F1</text>
<text x="234.9" y="73.4">C2</text>
<text x="234.9" y="75.9">E2</text>
<text x="199.5" y="81">J8</text>
<text x="199.5" y="83.6">J9</text>
<text x="234.9" y="83.6">E4</text>
<text x="235" y="78.5">F2</text>
<text x="235" y="81">F4</text>
<text x="199.3" y="86.1">H4</text>
<text x="234.9" y="88.6">B4</text>
<text x="234.9" y="86.1">C4</text>
<text x="199.3" y="93.7">H2</text>
<text x="234.9" y="91.2">C3</text>
<text x="198.7" y="101.3">H10</text>
<text x="199.3" y="98.8">H9</text>
<text x="199.5" y="96.3">J2</text>
<text x="234.3" y="98.8">D10</text>
<text x="234.3" y="101.3">E10</text>
<text x="198.7" y="103.9">H11</text>
<text x="198.9" y="106.4">J11</text>
<text x="234.3" y="103.9">B11</text>
<text x="234.3" y="106.4">C11</text>
<text x="199.5" y="109">J4</text>
<text x="234.3" y="109">E11</text>
<text x="234.4" y="111.5">F11</text>
<text x="199.3" y="116.6">G2</text>
<text x="234.9" y="119.1">C9</text>
<text x="234.9" y="116.6">E9</text>
<text x="235" y="114">F9</text>
<text x="198.8" y="124.2">A10</text>
<text x="199.4" y="120.4">A5</text>
<text x="234.3" y="124.2">C10</text>
<text x="234.9" y="121.7">B9</text>
<text x="198.3" y="166.1">AA10</text>
<text x="234.8" y="166.1">W3</text>
<text x="199.5" y="173.7">T4</text>
<text x="234.4" y="171.2">AA2</text>
<text x="235" y="168.7">V3</text>
<text x="235" y="173.7">Y2</text>
<text x="198.8" y="176.3">AB4</text>
<text x="234.8" y="178.8">U2</text>
<text x="235" y="176.3">V2</text>
<text x="199.3" y="181.4">P8</text>
<text x="199.3" y="183.9">P9</text>
<text x="234.8" y="181.4">U4</text>
<text x="235" y="183.9">V4</text>
<text x="199.3" y="186.4">R4</text>
<text x="234.4" y="189">AA4</text>
<text x="235" y="191.5">Y3</text>
<text x="235" y="186.4">Y4</text>
<text x="199.3" y="196.6">P2</text>
<text x="199.3" y="194.1">R2</text>
<text x="198.7" y="201.7">R10</text>
<text x="199.3" y="199.1">R9</text>
<text x="234.2" y="199.1">W10</text>
<text x="234.4" y="201.7">V10</text>
<text x="198.7" y="206.8">P11</text>
<text x="198.7" y="204.2">R11</text>
<text x="199.3" y="209.3">P4</text>
<text x="233.8" y="204.2">AA11</text>
<text x="234.4" y="209.3">V11</text>
<text x="234.4" y="206.8">Y11</text>
<text x="234.2" y="211.8">U11</text>
<text x="234.8" y="214.4">U9</text>
<text x="199.5" y="216.9">T2</text>
<text x="234.4" y="222">AA9</text>
<text x="235" y="216.9">V9</text>
<text x="235" y="219.5">Y9</text>
<text x="198.2" y="224.5">AB10</text>
<text x="234.4" y="224.5">Y10</text>
</g>
</svg>
